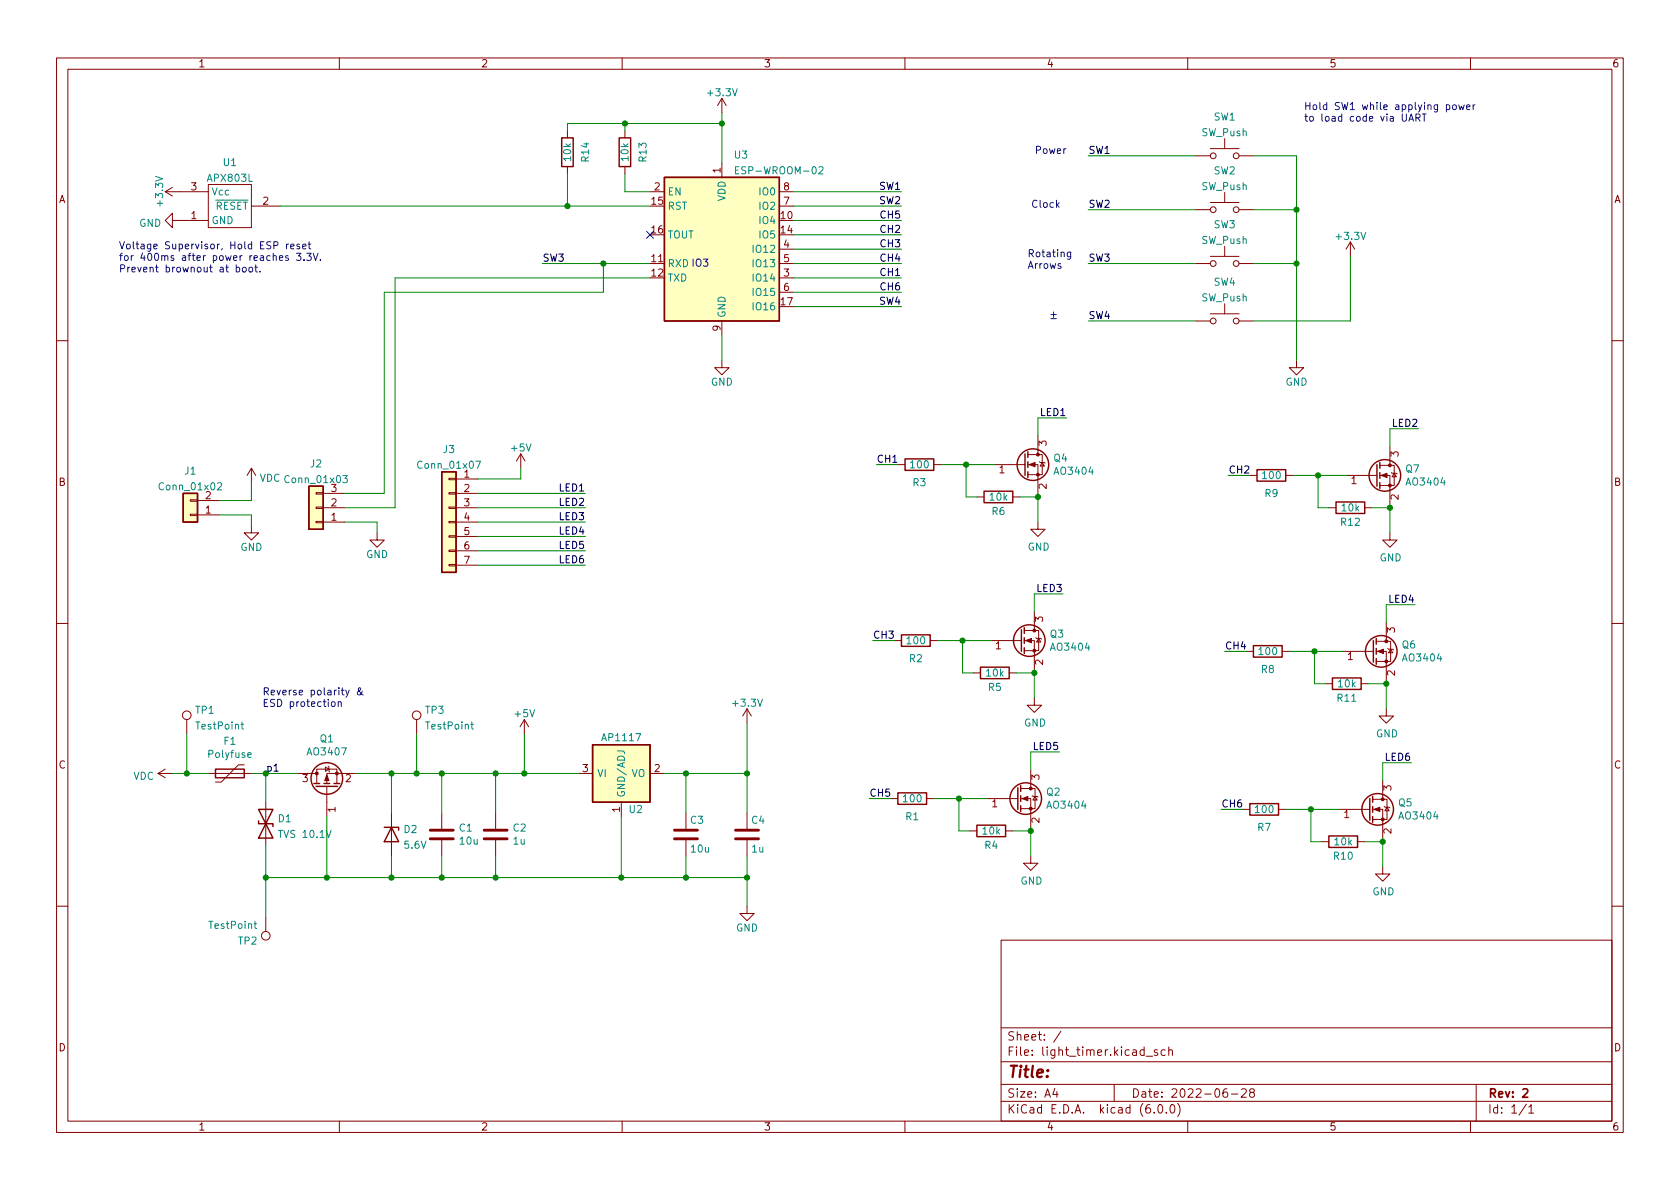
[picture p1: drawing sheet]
<svg xmlns="http://www.w3.org/2000/svg" width="297mm" height="210mm" viewBox="0 0 297 210" stroke-linecap="round" stroke-linejoin="round" font-family="sans-serif">
<g fill="none" stroke="#840000" stroke-width=".18">
<path d="M10 10.2h277v190.1h-277zM12 12.2h273v186.1h-273zM60 10.2v2M110 10.2v2M127.6 17.4v2.5M127.6 17.4l-.7 1.3M127.6 17.4l.8 1.3M160 10.2v2M210 10.2v2M260 10.2v2M29.2 33.9h7.6M29.2 33.9l1.3 .8"/>
<path d="M30.5 39v-1.3l-1.3 1.3 1.3 1.3v-1.3h6.3M30.5 33.1l-1.3 .8M36.8 32.6h7.6v7.7h-7.6zM44.4 36.4h5.1M100.3 23.1v1.3M100.3 29.5v1.2M110.5 23.1v1.3M110.5 29.5v1.2M114.9 33.9h2.6M127.6 28.8v2.6M137.8 33.9h2.5M137.8 36.4h2.5"/>
<path d="M211.5 37.1h2.5M211.5 27.6h2.5M214 35.8h5.1M214 26.3h5.1M216.5 24.5v1.8M216.5 34v1.8M219.1 37.1h2.5M219.1 27.6h2.5M114.9 46.6h2.6M127.6 56.8v2.5M137.8 46.6h2.5M137.8 49.1h2.5"/>
<path d="M137.8 44.1h2.5M137.8 51.7h2.5M211.5 46.6h2.5M211.5 56.8h2.5M214 55.5h5.1M214 45.3h5.1M216.5 43.6v1.7M216.5 53.7v1.8M219.1 46.6h2.5M219.1 56.8h2.5M238.8 42.8l-.8 1.3M238.8 42.8v2.5"/>
<path d="M238.8 42.8l.7 1.3M10 60.2h2M127.6 63.7v1.3h1.3l-1.3 1.3-1.2-1.3h1.2M183.5 77.1v3.3M229.2 63.7v1.3h1.3l-1.3 1.3-1.2-1.3h1.2M245.7 79v3.3M285 60.2h2M33.7 88.4h1.2v.2h-1.2zM33.7 90.9h1.2v.3h-1.2zM34.9 91.1h3.8M34.9 88.5h3.8M44.4 93v1.2h1.3l-1.3 1.3-1.2-1.3h1.2"/>
<path d="M44.4 82.8l-.7 1.3M44.4 82.8v2.5M44.4 82.8l.8 1.3M55.9 87.1h1.2v.3h-1.2zM55.9 89.7h1.2v.2h-1.2zM55.9 92.2h1.2v.3h-1.2zM57.1 87.2h3.9M57.1 89.8h3.9M57.1 92.3h3.9M66.7 94.2v1.3h1.2l-1.2 1.3-1.3-1.3h1.3M79.4 99.8h1.2v.3h-1.2zM79.4 97.3h1.2v.2h-1.2z"/>
<path d="M79.4 94.7h1.2v.3h-1.2zM79.4 92.2h1.2v.3h-1.2zM79.4 89.7h1.2v.2h-1.2zM79.4 87.1h1.2v.3h-1.2zM79.4 84.6h1.2v.2h-1.2zM80.6 84.7h3.9M80.6 87.2h3.9M80.6 89.8h3.9M80.6 92.3h3.9M80.6 94.9h3.9M80.6 97.4h3.9M80.6 99.9h3.9"/>
<path d="M92.1 80.3l-.8 1.2M92.1 80.3v2.5M92.1 80.3l.7 1.2M158.7 82.2h1.3M165.1 82.2h1.3M172.7 87.9h1.3M175.9 82.2h5.3M179.1 87.9h1.2M181.7 82.2h1.8v5M181.7 80.4h2.6v3.5h-2.6M183.5 92.3v1.3h1.3l-1.3 1.3-1.3-1.3h1.3M183.8 81.7l.1 .1h.8l.1 .1"/>
<path d="M184.3 81.8l.4 .6h-.8zM221 84.1h1.2M227.3 84.1h1.3M234.9 89.8h1.3M238.1 84.1h5.4M241.3 89.8h1.3M244 84.1h1.7v5M244 82.3h2.5v3.5h-2.5M245.7 94.2v1.3h1.3l-1.3 1.3-1.2-1.3h1.2M246 83.6l.1 .1h.8l.1 .1M246.5 83.7l.4 .6h-.8zM10 110.2h2"/>
<path d="M158.1 113.3h1.3M164.5 113.3h1.2M172.1 119h1.3M175.3 113.3h5.3M178.4 119h1.3M181.1 113.3h1.8v5.1M181.1 111.5h2.5v3.6h-2.5M182.9 108.2v3.3M183.1 112.8l.2 .1h.7l.1 .1M183.6 112.9l.4 .6h-.7zM220.3 115.2h1.3M226.7 115.2h1.3"/>
<path d="M237.5 115.2h5.3M243.3 115.2h1.8v5.1M243.3 113.4h2.6v3.6h-2.6M245.1 110.1v3.3M245.4 114.7l.1 .1h.8l.1 .1M245.9 114.8l.4 .6h-.8zM285 110.2h2M27.9 136.8h2.6M27.9 136.8l1.3 .7M29.2 136l-1.3 .8M33 127.2v2.6M36.8 136.8h7.6"/>
<path d="M43.2 135.2h-1l-3.1 3.1h-1M52.7 136.8h3.3M56 138.6v-2.6h3.6v2.6M57.5 135.6l.7 .4-.7 .4zM57.8 139.1v5.3M58 135.5l.2 .1v.8l.1 .1M62.9 136.8h-5.1v1.8M73.7 127.2v2.6M92.7 127.2l-.8 1.3M92.7 127.2v2.6M92.7 127.2l.8 1.3M102.2 136.8h2.6"/>
<path d="M114.9 136.8h2.6M132.1 125.3v2.6M132.1 125.3l-.8 1.3M132.1 125.3l.7 1.3M180.5 139.4h2.5v3.6h-2.5M182.2 136.1v3.3M182.9 123.4v1.3h1.2l-1.2 1.3-1.3-1.3h1.3M234.3 120.9h1.3M240.7 120.9h1.2M244.5 138v3.3M245.1 125.3v1.3h1.3l-1.3 1.3-1.3-1.3h1.3M47 141.9v7.6"/>
<path d="M69.2 143.8v7.6M78.1 143.8v2.8M78.1 148.6v2.8M87.6 143.8v2.8M87.6 148.6v2.8M109.9 141.9v2.5M121.3 143.8v2.8M121.3 148.6v2.8M132.1 143.8v2.8M132.1 148.6v2.8M157.5 141.2h1.2M163.8 141.2h1.3"/>
<path d="M171.4 146.9h1.3M174.6 141.2h5.4M177.8 146.9h1.3M180.5 141.2h1.7v5.1M182.2 151.4v1.2h1.3l-1.3 1.3-1.2-1.3h1.2M182.5 140.7l.1 .1h.8l.1 .2M183 140.8l.4 .7h-.8zM219.7 143.1h1.3M226.1 143.1h1.2M233.7 148.8h1.2M236.9 143.1h5.3M240 148.8h1.3"/>
<path d="M242.7 143.1h1.8v5.1M242.7 141.3h2.5v3.6h-2.5M244.5 153.3v1.3h1.2l-1.2 1.2-1.3-1.2h1.3M244.7 142.6l.2 .1h.7l.1 .2M245.2 142.7l.4 .7h-.7zM10 160.2h2M47 162.2v2.5M132.1 160.3v1.2h1.2l-1.2 1.3-1.3-1.3h1.3M177 166.3h108v32h-108zM285 160.2h2M60 198.3v2M110 198.3v2"/>
<path d="M160 198.3v2M177 194.8h108M177 191.8h108M177 187.8h108M177 181.8h108M186.5 192.5l-.4 1h1M186.9 193v1M187.6 182.4l-1.3 1.9M197 191.8v3M202.6 186.8h1.2M204.1 196.7v.1M204.6 185.7l-.3-.1-.2 .2v.3l.5 .1v.4h-.5"/>
<path d="M204.9 195.4l.2-.1a.81 .81 0 0 1 .6 .7 .81 .81 0 0 1-.3 .8h-.2a.81 .81 0 0 1-.6-.6 .81 .81 0 0 1 .3-.8zM206 185.7l-.4-.1-.3 .3v.4l.1 .3h.6M206.2 196.7v.1M206.6 185.8l.3-.2 .3 .1 .1 .9M206.6 185.1v1.5M207.1 195.4l.1-.1a.81 .81 0 0 1 .6 .7 .81 .81 0 0 1-.3 .8h-.1a.81 .81 0 0 1-.6-.6 .81 .81 0 0 1 .3-.8zM208.2 195.1a1.72 1.72 0 0 1 0 2.3M210 198.3v2M216.9 192.5a.59 .59 0 0 0-.7 .7v.5l.2 .3h.4l.2-.1 .1-.5-.2-.2-.4-.1-.3 .3M217.7 193.5h1.2M219.5 192.7l.6-.2 .2 .2 .1 .3-1 1h1M221.2 193.2l-.3-.3 .1-.2 .2-.2 .4 .1 .2 .2-.1 .2-.6 .2-.2 .3 .1 .4 .2 .1h.4l.2-.3-.1-.4-.2-.1"/>
<path d="M260 198.3v2M261 191.8v6.5M269.9 195.3l-1.3 1.9M270.3 195.8l.4-.5v1.5M270.3 196.8h.9"/>
<circle cx="214.5" cy="27.6" r=".51"/>
<circle cx="214.5" cy="37.1" r=".51"/>
<circle cx="218.6" cy="37.1" r=".51"/>
<circle cx="218.6" cy="27.6" r=".51"/>
<circle cx="214.5" cy="56.8" r=".51"/>
<circle cx="214.5" cy="46.6" r=".51"/>
<circle cx="218.6" cy="56.8" r=".51"/>
<circle cx="218.6" cy="46.6" r=".51"/>
<circle cx="33" cy="126.5" r=".76"/>
<circle cx="73.7" cy="126.5" r=".76"/>
<circle cx="47" cy="165.5" r=".76"/>
</g>
<path d="M269.3 192.7l.5-.2 .3 .2v.3l-.9 1h.9" fill="none" stroke="#840000" stroke-width=".3"/>
<g fill="none" stroke="#840000" stroke-width=".25">
<path d="M99.3 24.4h2v5.1h-2zM109.5 24.4h2v5.1h-2zM117.5 31.4h20.3v25.4h-20.3zM181.7 79.9v1M32.4 87.2h2.5v5.1h-2.5zM54.6 86h2.5v7.6h-2.5zM78.1 83.4h2.5v17.8h-2.5zM160 81.1h5.1v2.1h-5.1zM174 86.9h5.1v2h-5.1zM181.2 80.3v3.8M181.7 81.7v1M181.7 83.4v1"/>
<path d="M222.2 83.1h5.1v2h-5.1zM236.2 88.8h5.1v2h-5.1zM243.5 82.2v3.8M244 81.8v1M244 83.6v1M244 85.3v1.1M159.4 112.3h5.1v2h-5.1zM173.4 118h5v2h-5zM180.6 111.4v3.8M181.1 111v1M181.1 112.8v1M181.1 114.5v1.1"/>
<path d="M221.6 114.2h5.1v2h-5.1zM235.6 119.9h5.1v2h-5.1zM242.8 113.3v3.8M243.3 112.9v1M243.3 114.7v1M243.3 116.5v1M38.1 136h5.1v1.5h-5.1zM55.5 138.6h1M55.9 139.1h3.8M57.3 138.6h1M59.1 138.6h1M104.8 131.7h10.1v10.2h-10.1z"/>
<path d="M180 139.3v3.8M180.5 138.9v1M45.7 145.2v.5h2.6v.5M45.7 143.1h2.6l-2.6 5.1h2.6zM67.9 146.3h2.6v.5M69.2 146.3l1.3 2.5h-2.6zM158.7 140.2h5.1v2h-5.1zM172.7 145.9h5.1v2h-5.1zM180.5 140.7v1M180.5 142.5v1M221 142.1h5.1v2h-5.1zM234.9 147.8h5.1v2.1h-5.1z"/>
<path d="M242.2 141.2v3.8M242.7 140.8v1.1M242.7 142.6v1M242.7 144.4v1"/>
<circle cx="182.6" cy="82.2" r="2.79"/>
<circle cx="244.9" cy="84.1" r="2.79"/>
<circle cx="182" cy="113.3" r="2.79"/>
<circle cx="244.2" cy="115.2" r="2.79"/>
<circle cx="57.8" cy="137.7" r="2.79"/>
<circle cx="181.4" cy="141.2" r="2.79"/>
<circle cx="243.6" cy="143.1" r="2.79"/>
</g>
<path d="M76.1 148.3h4M76.1 146.8h4M85.6 148.3h4.1M85.6 146.8h4.1M119.3 148.3h4M119.3 146.8h4M130 148.3h4.1M130 146.8h4.1" fill="none" stroke="#840000" stroke-width=".51"/>
<g fill="#ffffc2" stroke="#ffffc2" stroke-width=".18">
<path d="M117.5 31.4h20.3v25.4h-20.3z"/>
<path d="M78.1 83.4h2.5v17.8h-2.5z"/>
<path d="M54.6 86h2.5v7.6h-2.5z"/>
<path d="M32.4 87.2h2.5v5.1h-2.5z"/>
<path d="M104.8 131.7h10.1v10.2h-10.1z"/>
</g>
<g fill="none" stroke="#008484" stroke-width=".18">
<path d="M130 30.1h.5M130.6 29.5h-.6v1.2h.6M144.8 29.6l.5-.1 .2 .3-.8 .9h.8M38.5 85.5l.4-.1 .3 .3-.8 .9h.8M60.6 84.1h.8l-.4 .5 .4 .1v.5l-.2 .2-.6-.2M84.1 81.5h.9l-.6 1.3M42.6 128.1h.5M42.8 127.7v1l.3 .2M43.8 133.5l.6-.1v-.2l-.4-.1-.2 .2 .1 .6h.5M83.2 128.1h.5M83.4 127.7v1l.3 .2M109.2 132.8h.9a.41 .41 0 0 1 .3 .5"/>
<path d="M44.9 163.3h.5M45.1 162.9v1.1l.3 .2"/>
</g>
<g fill="#840000" stroke="#840000" stroke-width=".18">
<path d="M244.2 84.1l1-.4v.7z"/>
<path d="M181.4 113.3l1-.4v.8z"/>
<path d="M243.6 115.2l1-.4v.8z"/>
<path d="M243 143.1l1-.4v.8z"/>
<path d="M57.8 137l.4 1h-.8z"/>
<path d="M180.7 141.2l1-.4v.8z"/>
<path d="M182 82.2l1-.4v.7z"/>
<circle cx="245.7" cy="85.8" r=".25"/>
<circle cx="245.7" cy="82.3" r=".25"/>
<circle cx="182.9" cy="115.1" r=".25"/>
<circle cx="182.9" cy="111.5" r=".25"/>
<circle cx="245.1" cy="117" r=".25"/>
<circle cx="245.1" cy="113.4" r=".25"/>
<circle cx="244.5" cy="144.9" r=".25"/>
<circle cx="244.5" cy="141.3" r=".25"/>
<circle cx="59.6" cy="136.8" r=".25"/>
<circle cx="56" cy="136.8" r=".25"/>
<circle cx="182.2" cy="143" r=".25"/>
<circle cx="182.2" cy="139.4" r=".25"/>
<circle cx="183.5" cy="83.9" r=".25"/>
<circle cx="183.5" cy="80.4" r=".25"/>
</g>
<g fill="none" stroke="#0000c2" stroke-width=".18">
<path d="M255.7 18.6l.4-.1 .2 .3-.1 .5h-.5M256.9 18.7l.2-.2 .3 .2 .1 .4-.1 .2-.3 .1-.2-.1zM257.9 18.5l.3 .9 .2-.6 .2 .6 .3-.9M259.3 19l.6-.2v-.2l-.4-.1-.2 .2 .1 .6h.5M260.5 18.5v.9M260.8 18.5l-.3 .3M249.1 21.4l.4-1.2 .4 1.2M249.2 21.1h.6M250.4 20.8h.6l.1-.2-.1-.3-.6-.1v1.2M250.7 20.8l.4 .6M251.8 20.2v1.2M41.8 47.3h.3l.3 .2-.1 .5h-.5"/>
<path d="M41.8 46.8v1.3M43 47.3h.3l.2 .2v.4l-.2 .2-.3-.1-.1-.1zM44.1 47.3h.3l.3 .2v.4l-.3 .2-.3-.1-.1-.1zM45 47.3h.5M45.2 46.8v1.1l.3 .2M45.9 48v.1M50.7 43.2v.8M51 45.3l-.3-.1-.2 .2v.2l.5 .1v.3h-.5M51 43.2l-.3 .2M51.4 43.6l.6-.1-.1-.3h-.3l-.2 .1 .1 .6h.4M52.4 44.8h.8l-.4 .5 .3 .1v.5l-.1 .2-.6-.2M53 43.2h-.3l-.2 .1v.2l.5 .1v.3h-.5"/>
<path d="M53.5 43.6l.6-.1v-.3h-.4l-.2 .1 .1 .6h.5M53.7 45.9v.2M54.2 44.8h.8l-.4 .5 .4 .1v.5l-.2 .2-.6-.2M54.5 43.2h.5M54.7 42.7v1.1l.3 .2M55.4 44.8l.4 1.3 .4-1.3M56.7 45.9v.2M185.8 55.6h1M185.8 56.4h1M186.3 55.1v1M189.3 44.6v1l-.2 .2h-.3M189.3 44.6h-.4l-.2 .2 .1 .6h.5"/>
<path d="M58.7 124.1h.3l.3 .2v.4l-.3 .2h-.3l-.1-.2zM59.8 124.2l.2-.1h.3v.8M59.8 124.1v.8M61.1 122l.3 .9M61.7 122l-.4 1.2-.2 .1M64 122.2l-.2 .6a.34 .34 0 0 1-.5 0 .34 .34 0 0 1 0-.5l.5-.4-.2-.3-.2 .1a1.21 1.21 0 0 0 .8 1.2"/>
</g>
<g fill="none" stroke="#008400" stroke-width=".18">
<path d="M127.6 19.9v8.9M49.5 36.4h65.4M100.3 30.7v5.7M110.5 21.8v1.3M110.5 30.7v3.2h4.4M127.6 21.8h-27.3v1.3M140.3 33.9h19.1M140.3 36.4h19.1M140.3 39h19.1M192.4 27.6h19.1M192.4 37.1h19.1M221.6 27.6h7.6v36.1"/>
<path d="M221.6 37.1h7.6M95.9 46.6h19M106.7 46.6v5.1h-38.8v35.5h-6.9M114.9 49.1h-45.1v40.7h-8.8M127.6 59.3v4.4M140.3 46.6h19.1M140.3 44.1h19.1M140.3 41.5h19.1M140.3 51.7h19.1M140.3 54.2h19.1M140.3 49.1h19.1M192.4 56.8h19.1"/>
<path d="M192.4 46.6h19.1M221.6 46.6h7.6M238.8 45.3v11.5h-17.2M188.6 73.9h-5.1v3.2M250.8 75.8h-5.1v3.2M38.7 91.1h5.7v1.9M44.4 85.3v3.2h-5.7M61 92.3h5.7v1.9M84.5 89.8h19M84.5 99.9h19M84.5 92.3h19M84.5 94.9h19"/>
<path d="M84.5 97.4h19M84.5 87.2h19M92.1 82.8v1.9h-7.6M154.9 82.2h3.8M166.4 82.2h9.5M170.8 82.2v5.7h1.9M180.3 87.9h3.2M183.5 87.2v5.1M217.2 84.1h3.8M228.6 84.1h9.5M233 84.1v5.7h1.9M242.6 89.8h3.1"/>
<path d="M245.7 89.1v5.1M154.3 113.3h3.8M165.7 113.3h9.6M170.2 113.3v5.7h1.9M179.7 119h3.2M182.9 118.4v5M188 105h-5.1v3.2M216.5 115.2h3.8M228 115.2h9.5M232.4 115.2v5.7h1.9M250.2 106.9h-5.1v3.2M30.5 136.8h6.3"/>
<path d="M33 129.8v7M44.4 136.8h8.3M47 136.8v5.1M62.9 136.8h39.3M69.2 136.8v7M73.7 129.8v7M78.1 136.8v7M87.6 136.8v7M92.7 129.8v7M117.5 136.8h14.6M121.3 136.8v7M132.1 127.9v15.9"/>
<path d="M187.3 133h-5.1v3.1M241.9 120.9h3.2M245.1 120.3v5M249.6 134.9h-5.1v3.1M47 155.2h85.1M47 149.5v12.7M57.8 144.4v10.8M69.2 151.4v3.8M78.1 151.4v3.8M87.6 151.4v3.8M109.9 144.4v10.8M121.3 151.4v3.8"/>
<path d="M132.1 151.4v8.9M153.7 141.2h3.8M165.1 141.2h9.5M169.5 141.2v5.7h1.9M179.1 146.9h3.1M182.2 146.3v5.1M215.9 143.1h3.8M227.3 143.1h9.6M231.8 143.1v5.7h1.9M241.3 148.8h3.2M244.5 148.2v5.1"/>
</g>
<path d="M114.3 40.9l1.2 1.2M115.5 40.9l-1.2 1.2" fill="none" stroke="#000084" stroke-width=".18"/>
<g fill="#008400" stroke="#008400" stroke-width=".18">
<circle cx="229.2" cy="37.1" r=".46"/>
<circle cx="233" cy="84.1" r=".46"/>
<circle cx="229.2" cy="46.6" r=".46"/>
<circle cx="169.5" cy="141.2" r=".46"/>
<circle cx="182.2" cy="146.9" r=".46"/>
<circle cx="182.9" cy="119" r=".46"/>
<circle cx="244.5" cy="148.8" r=".46"/>
<circle cx="231.8" cy="143.1" r=".46"/>
<circle cx="245.1" cy="120.9" r=".46"/>
<circle cx="170.2" cy="113.3" r=".46"/>
<circle cx="170.8" cy="82.2" r=".46"/>
<circle cx="183.5" cy="87.9" r=".46"/>
<circle cx="232.4" cy="115.2" r=".46"/>
<circle cx="245.7" cy="89.8" r=".46"/>
<circle cx="121.3" cy="155.2" r=".46"/>
<circle cx="109.9" cy="155.2" r=".46"/>
<circle cx="87.6" cy="136.8" r=".46"/>
<circle cx="92.7" cy="136.8" r=".46"/>
<circle cx="132.1" cy="136.8" r=".46"/>
<circle cx="87.6" cy="155.2" r=".46"/>
<circle cx="132.1" cy="155.2" r=".46"/>
<circle cx="73.7" cy="136.8" r=".46"/>
<circle cx="78.1" cy="136.8" r=".46"/>
<circle cx="121.3" cy="136.8" r=".46"/>
<circle cx="69.2" cy="136.8" r=".46"/>
<circle cx="100.3" cy="36.4" r=".46"/>
<circle cx="110.5" cy="21.8" r=".46"/>
<circle cx="127.6" cy="21.8" r=".46"/>
<circle cx="106.7" cy="46.6" r=".46"/>
<circle cx="69.2" cy="155.2" r=".46"/>
<circle cx="57.8" cy="155.2" r=".46"/>
<circle cx="78.1" cy="155.2" r=".46"/>
<circle cx="33" cy="136.8" r=".46"/>
<circle cx="47" cy="155.2" r=".46"/>
</g>
<text font-size="2.8" fill="#840000" x="178" y="190.6">Title:</text>
<g font-size="2.1" fill="#840000">
<text x="178" y="184">Sheet: /</text>
<text x="178" y="186.7">File: light_timer.kicad_sch</text>
<text x="178" y="196.9">KiCad E.D.A. kicad (6.0.0)</text>
<text x="178" y="194.1">Size: A4</text>
<text x="200" y="194.1">Date: 2022-06-28</text>
<text x="263" y="194.1">Rev: 2</text>
<text x="263" y="196.9">Id: 1/1</text>
</g>
<g font-size="1.8" fill="#840000">
<text x="35" y="11.9">1</text>
<text x="85" y="11.9">2</text>
<text x="135" y="11.9">3</text>
<text x="185" y="11.9">4</text>
<text x="235" y="11.9">5</text>
<text x="285" y="11.9">6</text>
<text x="10.3" y="35.9">A</text>
<text x="33.8" y="33.6">3</text>
<text x="115.7" y="33.6">2</text>
<text x="127.4" y="30.6" transform="rotate(-90 127.4 30.6)">1</text>
<text x="138.6" y="33.6">8</text>
<text x="285.3" y="35.9">A</text>
<text x="33.8" y="38.7">1</text>
<text x="46.5" y="36.2">2</text>
<text x="115.2" y="36.2">15</text>
<text x="115.2" y="41.3">16</text>
<text x="138.1" y="38.7">10</text>
<text x="138.1" y="41.3">14</text>
<text x="138.6" y="36.2">7</text>
<text x="115.2" y="46.3">11</text>
<text x="138.6" y="43.8">4</text>
<text x="138.6" y="46.3">5</text>
<text x="115.2" y="48.9">12</text>
<text x="138.1" y="54">17</text>
<text x="138.6" y="48.9">3</text>
<text x="138.6" y="51.4">6</text>
<text x="127.4" y="58.5" transform="rotate(-90 127.4 58.5)">9</text>
<text x="176.7" y="83.7">1</text>
<text x="185" y="78.8" transform="rotate(-90 185 78.8)">3</text>
<text x="247.3" y="80.8" transform="rotate(-90 247.3 80.8)">3</text>
<text x="10.3" y="85.9">B</text>
<text x="36.3" y="88.3">2</text>
<text x="58.6" y="89.5">2</text>
<text x="58.6" y="87">3</text>
<text x="82.1" y="84.4">1</text>
<text x="82.1" y="87">2</text>
<text x="82.1" y="89.5">3</text>
<text x="185" y="86.5" transform="rotate(-90 185 86.5)">2</text>
<text x="238.9" y="85.6">1</text>
<text x="247.3" y="88.4" transform="rotate(-90 247.3 88.4)">2</text>
<text x="285.3" y="85.9">B</text>
<text x="36.3" y="90.8">1</text>
<text x="58.6" y="92.1">1</text>
<text x="82.1" y="92.1">4</text>
<text x="82.1" y="94.6">5</text>
<text x="82.1" y="97.1">6</text>
<text x="82.1" y="99.7">7</text>
<text x="184.4" y="110" transform="rotate(-90 184.4 110)">3</text>
<text x="246.6" y="111.9" transform="rotate(-90 246.6 111.9)">3</text>
<text x="176" y="114.8">1</text>
<text x="184.4" y="117.6" transform="rotate(-90 184.4 117.6)">2</text>
<text x="238.3" y="116.7">1</text>
<text x="246.6" y="119.5" transform="rotate(-90 246.6 119.5)">2</text>
<text x="10.3" y="135.9">C</text>
<text x="103" y="136.5">3</text>
<text x="115.7" y="136.5">2</text>
<text x="183.8" y="137.9" transform="rotate(-90 183.8 137.9)">3</text>
<text x="285.3" y="135.9">C</text>
<text x="53.5" y="138.3">3</text>
<text x="59.3" y="143.6" transform="rotate(-90 59.3 143.6)">1</text>
<text x="61.1" y="138.3">2</text>
<text x="109.6" y="143.6" transform="rotate(-90 109.6 143.6)">1</text>
<text x="175.4" y="142.7">1</text>
<text x="246" y="139.8" transform="rotate(-90 246 139.8)">3</text>
<text x="183.8" y="145.5" transform="rotate(-90 183.8 145.5)">2</text>
<text x="237.6" y="144.6">1</text>
<text x="246" y="147.4" transform="rotate(-90 246 147.4)">2</text>
<text x="10.3" y="185.9">D</text>
<text x="285.3" y="185.9">D</text>
<text x="35" y="199.9">1</text>
<text x="85" y="199.9">2</text>
<text x="135" y="199.9">3</text>
<text x="185" y="199.9">4</text>
<text x="235" y="199.9">5</text>
<text x="285" y="199.9">6</text>
</g>
<g font-size="1.8" fill="#008484">
<text x="125.3" y="17">+3.3V</text>
<text x="214.6" y="21.3">SW1</text>
<text x="39.5" y="29.4">U1</text>
<text x="101" y="28.4" transform="rotate(-90 101 28.4)">10k</text>
<text x="104.1" y="28.5" transform="rotate(-90 104.1 28.5)">R14</text>
<text x="111.1" y="28.4" transform="rotate(-90 111.1 28.4)">10k</text>
<text x="114.3" y="28.5" transform="rotate(-90 114.3 28.5)">R13</text>
<text x="129.9" y="28">U3</text>
<text x="212.5" y="24.1">SW_Push</text>
<text x="36.8" y="32.1">APX803L</text>
<text x="37.3" y="34.5">Vcc</text>
<text x="118" y="34.5">EN</text>
<text x="128.3" y="35.6" transform="rotate(-90 128.3 35.6)">VDD</text>
<text x="130.8" y="30.8">ESP-WROOM-02</text>
<text x="134.4" y="34.5">IO0</text>
<text x="212.5" y="33.6">SW_Push</text>
<text x="214.6" y="30.8">SW2</text>
<text x="24.6" y="40.1">GND</text>
<text x="28.8" y="36.2" transform="rotate(-90 28.8 36.2)">+3.3V</text>
<text x="36.7" y="37.1">~{RESET}</text>
<text x="37.3" y="39.6">GND</text>
<text x="118" y="37.1">RST</text>
<text x="134.4" y="39.6">IO4</text>
<text x="134.4" y="37.1">IO2</text>
<text x="214.6" y="40.4">SW3</text>
<text x="118" y="42.2">TOUT</text>
<text x="133.5" y="44.7">IO12</text>
<text x="133.5" y="47.2">IO13</text>
<text x="134.4" y="42.2">IO5</text>
<text x="212.5" y="43.1">SW_Push</text>
<text x="236.4" y="42.4">+3.3V</text>
<text x="118" y="49.8">TXD</text>
<text x="133.5" y="49.8">IO14</text>
<text x="133.5" y="52.3">IO15</text>
<text x="212.5" y="53.3">SW_Push</text>
<text x="214.6" y="50.5">SW4</text>
<text x="128.3" y="56.3" transform="rotate(-90 128.3 56.3)">GND</text>
<text x="133.5" y="54.9">IO16</text>
<text x="125.7" y="68.2">GND</text>
<text x="227.3" y="68.2">GND</text>
<text x="32.7" y="83.9">J1</text>
<text x="54.9" y="82.6">J2</text>
<text x="74.2" y="82.9">Conn_01x07</text>
<text x="78.4" y="80.1">J3</text>
<text x="90.5" y="79.8">+5V</text>
<text x="161.1" y="82.8">100</text>
<text x="186.3" y="81.6">Q4</text>
<text x="186.6" y="83.9">AO3404</text>
<text x="248.6" y="83.5">Q7</text>
<text x="28.4" y="86.7">Conn_01x02</text>
<text x="45.9" y="85.2">VDC Conn_01x03</text>
<text x="161.4" y="86">R3</text>
<text x="175.1" y="88.5">10k</text>
<text x="223.3" y="84.7">100</text>
<text x="223.7" y="87.9">R9</text>
<text x="248.8" y="85.8">AO3404</text>
<text x="175.4" y="91.1">R6</text>
<text x="237.1" y="93">R12</text>
<text x="237.3" y="90.4">10k</text>
<text x="42.5" y="97.4">GND</text>
<text x="64.7" y="98.7">GND</text>
<text x="181.7" y="97.4">GND</text>
<text x="243.9" y="99.3">GND</text>
<text x="160.4" y="113.9">100</text>
<text x="185.7" y="112.7">Q3</text>
<text x="160.8" y="117.1">R2</text>
<text x="174.4" y="119.6">10k</text>
<text x="185.9" y="115.1">AO3404</text>
<text x="222.7" y="115.8">100</text>
<text x="223" y="119">R8</text>
<text x="247.9" y="114.6">Q6</text>
<text x="248.2" y="117">AO3404</text>
<text x="129.7" y="125">+3.3V</text>
<text x="174.8" y="122.2">R5</text>
<text x="236.5" y="124.1">R11</text>
<text x="236.6" y="121.5">10k</text>
<text x="34.6" y="126.2">TP1</text>
<text x="34.8" y="129">TestPoint</text>
<text x="39.6" y="131.7">F1</text>
<text x="56.6" y="131.3">Q1</text>
<text x="75.2" y="126.2">TP3</text>
<text x="75.5" y="129">TestPoint</text>
<text x="91.1" y="126.8">+5V</text>
<text x="106.7" y="131.1">AP1117</text>
<text x="181" y="128.5">GND</text>
<text x="243.3" y="130.4">GND</text>
<text x="23.5" y="137.9">VDC</text>
<text x="37" y="134">Polyfuse</text>
<text x="54.5" y="133.6">AO3407</text>
<text x="105.5" y="137.4">VI</text>
<text x="111.6" y="137.4">VO</text>
<text x="110.5" y="141.1" transform="rotate(-90 110.5 141.1)">GND/ADJ</text>
<text x="111.3" y="143.8">U2</text>
<text x="159.8" y="141.9">100</text>
<text x="185.1" y="140.7">Q2</text>
<text x="185.3" y="143">AO3404</text>
<text x="222" y="143.8">100</text>
<text x="247.3" y="142.6">Q5</text>
<text x="49.2" y="145.4">D1</text>
<text x="49.6" y="148.2">TVS 10.1V</text>
<text x="71.4" y="147.3">D2</text>
<text x="81.2" y="147">C1</text>
<text x="81.4" y="149.3">10u</text>
<text x="90.7" y="147">C2</text>
<text x="90.8" y="149.3">1u</text>
<text x="122.1" y="145.7">C3</text>
<text x="132.9" y="145.7">C4</text>
<text x="160.2" y="145">R1</text>
<text x="173.8" y="147.6">10k</text>
<text x="222.4" y="146.9">R7</text>
<text x="236" y="149.5">10k</text>
<text x="247.5" y="144.9">AO3404</text>
<text x="71.6" y="150.1">5.6V</text>
<text x="122.3" y="150.7">10u</text>
<text x="133" y="150.7">1u</text>
<text x="174.1" y="150.1">R4</text>
<text x="235.9" y="152">R10</text>
<text x="180.4" y="156.4">GND</text>
<text x="242.6" y="158.3">GND</text>
<text x="37.1" y="164.2">TestPoint</text>
<text x="42.2" y="167">TP2</text>
<text x="130.1" y="164.7">GND</text>
</g>
<g font-size="1.8" fill="#0000c2">
<text x="230.5" y="19.4">Hold SW1 while applying power</text>
<text x="230.5" y="21.5">to load code via UART</text>
<text x="182.9" y="27.2">Power</text>
<text x="182.2" y="36.7">Clock</text>
<text x="21" y="44.1">Voltage Supervisor, Hold ESP reset</text>
<text x="21" y="46.1">for 400ms after power reaches 3.3V.</text>
<text x="118" y="47.2">RXD IO3</text>
<text x="181.6" y="45.5">Rotating</text>
<text x="181.6" y="47.5">Arrows</text>
<text x="21" y="48.2">Prevent brownout at boot.</text>
<text x="46.4" y="122.9">Reverse polarity &amp;</text>
<text x="46.4" y="125">ESD protection</text>
</g>
<g font-size="1.8">
<text x="192.4" y="27.2">SW1</text>
<text x="155.6" y="33.6">SW1</text>
<text x="155.6" y="36.1">SW2</text>
<text x="155.8" y="41.2">CH2</text>
<text x="155.8" y="38.6">CH5</text>
<text x="192.4" y="36.7">SW2</text>
<text x="95.9" y="46.3">SW3</text>
<text x="155.8" y="43.7">CH3</text>
<text x="155.8" y="46.3">CH4</text>
<text x="192.4" y="46.3">SW3</text>
<text x="155.6" y="53.9">SW4</text>
<text x="155.8" y="51.3">CH6</text>
<text x="155.8" y="48.8">CH1</text>
<text x="192.4" y="56.4">SW4</text>
<text x="184.1" y="73.6">LED1</text>
<text x="246.3" y="75.5">LED2</text>
<text x="154.9" y="81.8">CH1</text>
<text x="217.2" y="83.7">CH2</text>
<text x="99" y="86.9">LED1</text>
<text x="99" y="89.4">LED2</text>
<text x="99" y="94.5">LED4</text>
<text x="99" y="92">LED3</text>
<text x="99" y="99.6">LED6</text>
<text x="99" y="97.1">LED5</text>
<text x="183.4" y="104.7">LED3</text>
<text x="245.7" y="106.6">LED4</text>
<text x="154.3" y="112.9">CH3</text>
<text x="216.5" y="114.8">CH4</text>
<text x="182.8" y="132.6">LED5</text>
<text x="245" y="134.5">LED6</text>
<text x="153.7" y="140.9">CH5</text>
<text x="215.9" y="142.8">CH6</text>
</g>
<text font-size="1.8" fill="#008400" x="47" y="136.4">p1</text>
</svg>
